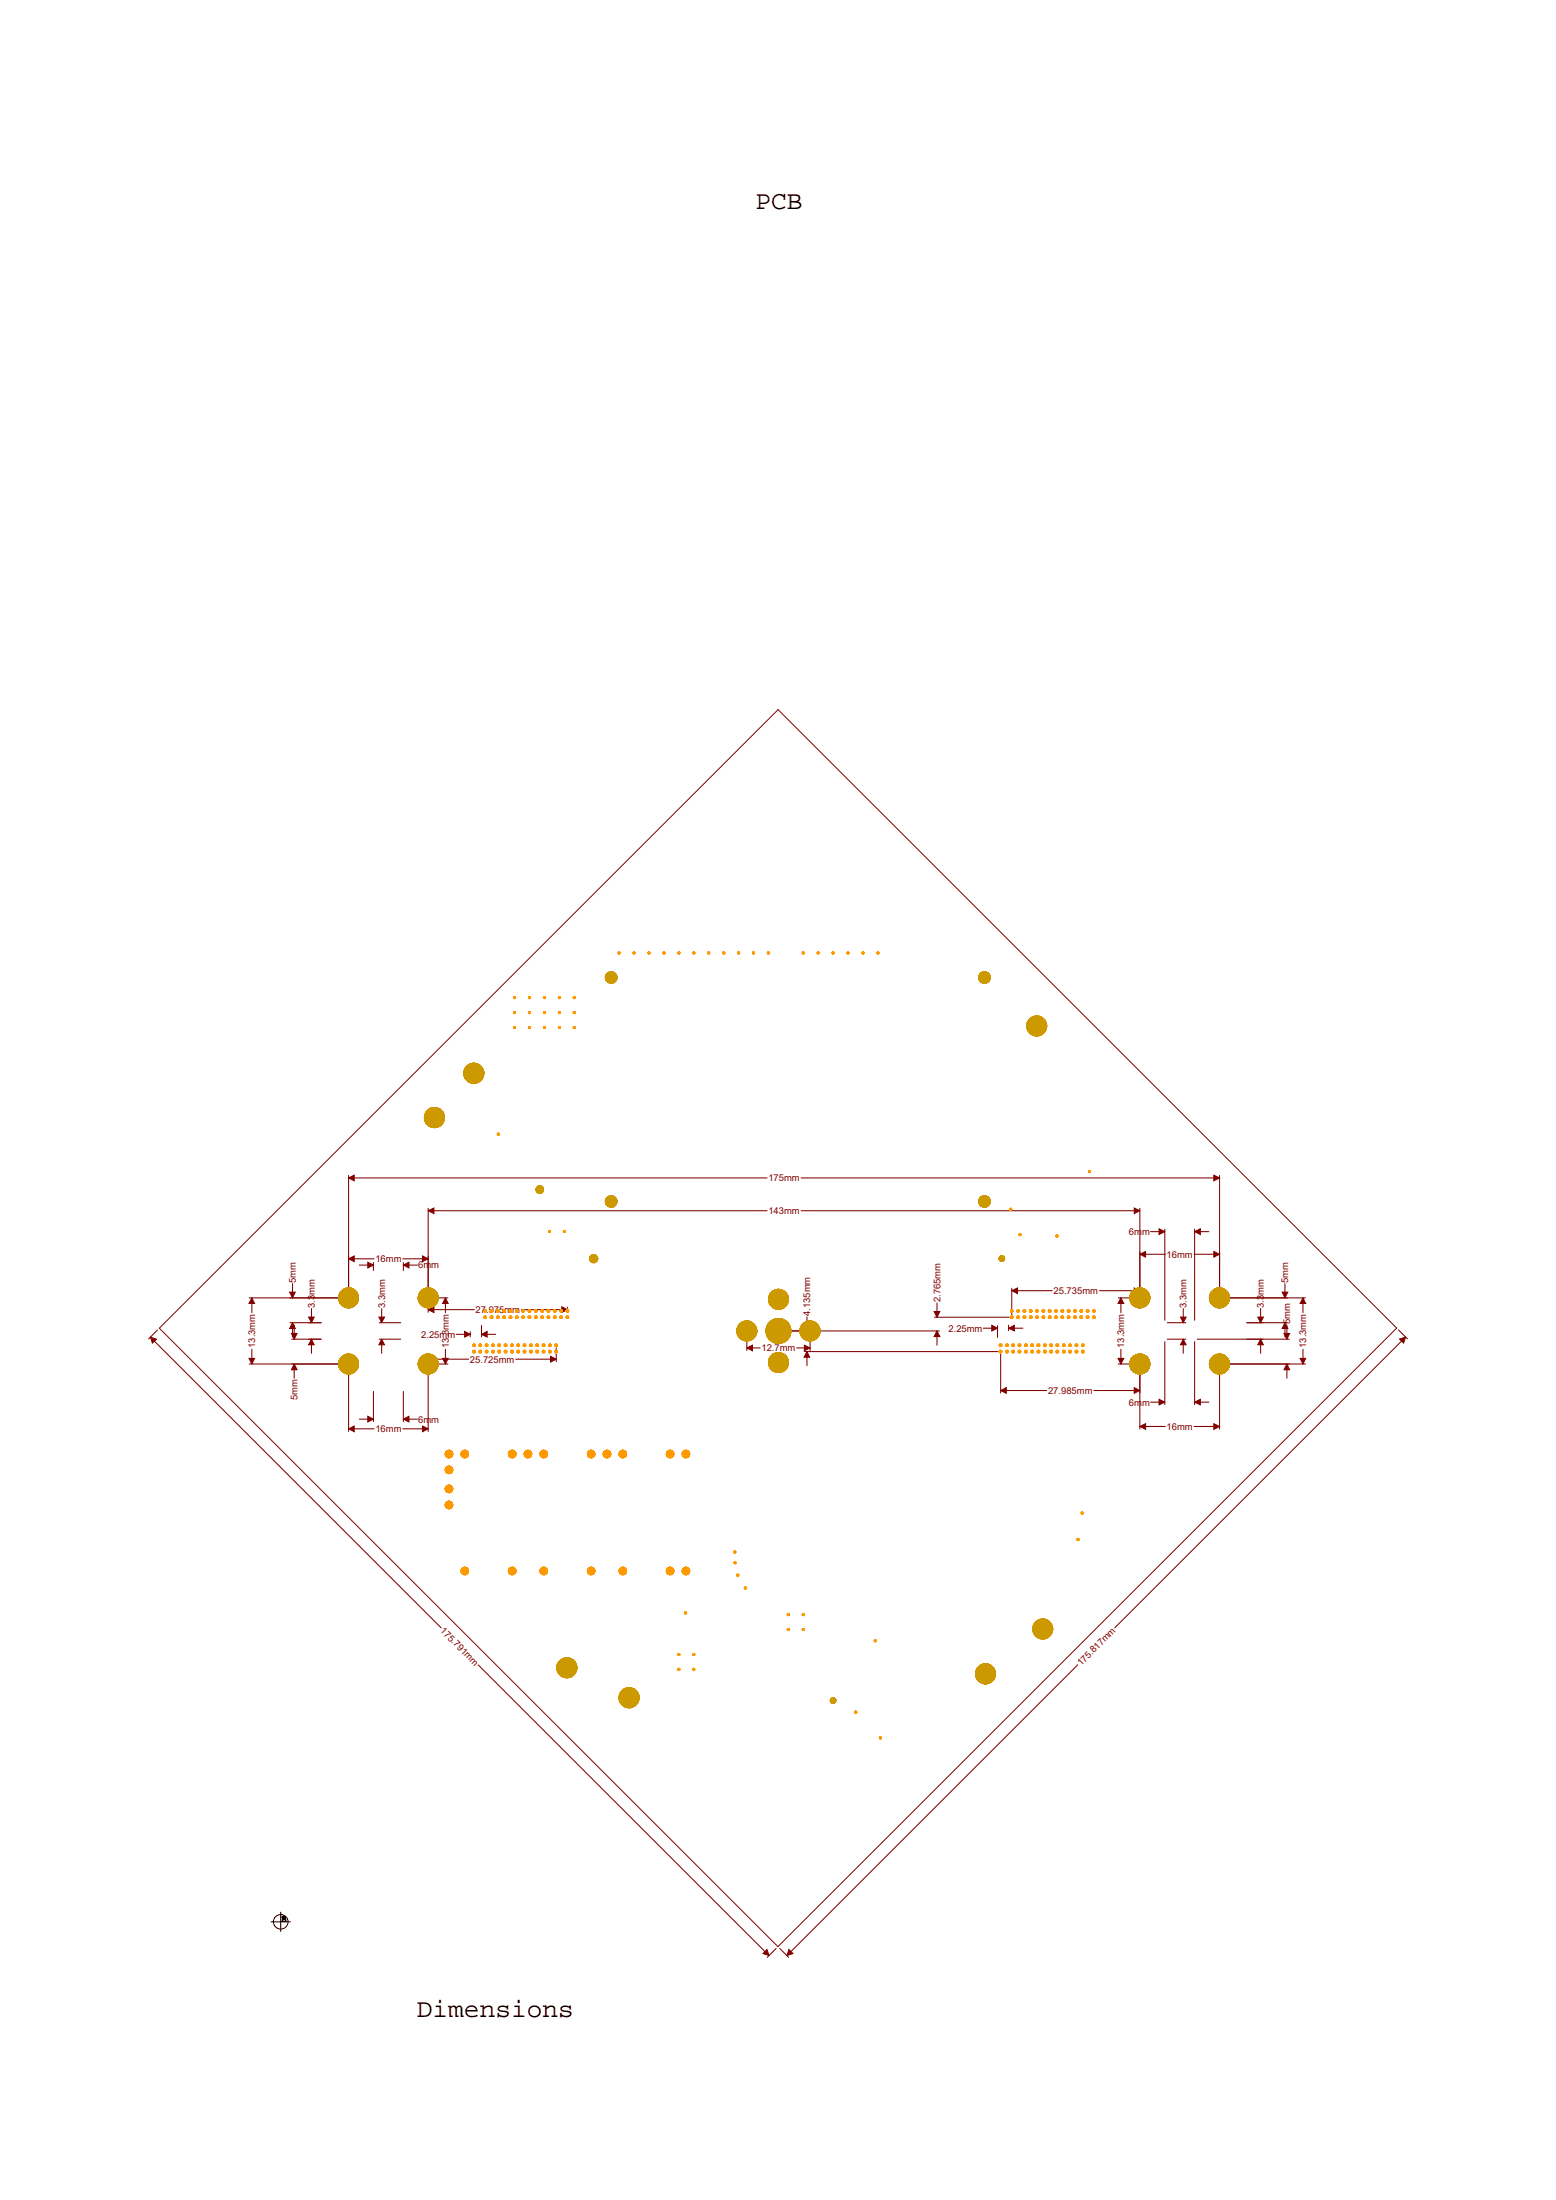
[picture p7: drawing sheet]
<svg xmlns="http://www.w3.org/2000/svg" width="210mm" height="297mm" viewBox="0 0 210 297" stroke-linecap="round" stroke-linejoin="round" font-family="sans-serif">
<!-- layer: Dimensions -->
<g fill="#800000" stroke="#800000" stroke-width=".13">
<path d="M20.3 180.5l.8 .3-.5 .5z" fill-rule="evenodd"/>
<path d="M103.5 263.2l.3 .8-.8-.3z" fill-rule="evenodd"/>
<path d="M106.5 263.2l.5 .5-.8 .3z" fill-rule="evenodd"/>
<path d="M188.9 180.8l.8-.3-.3 .8z" fill-rule="evenodd"/>
<path d="M108.9 182.5l.4 .7h-.8z" fill-rule="evenodd"/>
<path d="M108.5 178.9h.8l-.4 .8z" fill-rule="evenodd"/>
<path d="M126.5 179.7l.3 .7h-.7z" fill-rule="evenodd"/>
<path d="M126.1 177h.7l-.3 .8z" fill-rule="evenodd"/>
<path d="M108.5 181.6l.8 .4-.8 .4z" fill-rule="evenodd"/>
<path d="M100.8 182l.7-.4v.8z" fill-rule="evenodd"/>
<path d="M163.8 158.6l.8 .4-.8 .4z" fill-rule="evenodd"/>
<path d="M47 159l.8-.4v.8z" fill-rule="evenodd"/>
<path d="M153.1 163.1l.7 .3-.7 .4z" fill-rule="evenodd"/>
<path d="M57.8 163.4l.8-.3v.7z" fill-rule="evenodd"/>
<path d="M59.7 183.4h.8l-.4 .7z" fill-rule="evenodd"/>
<path d="M60.1 175.2l.4 .8h-.8z" fill-rule="evenodd"/>
<path d="M150.9 183.4h.8l-.4 .7z" fill-rule="evenodd"/>
<path d="M151.3 175.2l.4 .8h-.8z" fill-rule="evenodd"/>
<path d="M33.6 183.4h.8l-.4 .7z" fill-rule="evenodd"/>
<path d="M34 175.2l.4 .8h-.8z" fill-rule="evenodd"/>
<path d="M39.5 178.6l.3 .7h-.7z" fill-rule="evenodd"/>
<path d="M39.1 174.4h.7l-.3 .8z" fill-rule="evenodd"/>
<path d="M51.5 180.8l.4 .7h-.8z" fill-rule="evenodd"/>
<path d="M51.1 177.8h.8l-.4 .8z" fill-rule="evenodd"/>
<path d="M42 180.8l.4 .7h-.8z" fill-rule="evenodd"/>
<path d="M41.6 177.8h.8l-.4 .8z" fill-rule="evenodd"/>
<path d="M39.7 184.1l.4 .8h-.8z" fill-rule="evenodd"/>
<path d="M39.3 180h.8l-.4 .8z" fill-rule="evenodd"/>
<path d="M54.4 191.6l.8-.4v.8z" fill-rule="evenodd"/>
<path d="M49.6 191.2l.8 .4-.8 .4z" fill-rule="evenodd"/>
<path d="M57 192.5l.8 .4-.8 .4z" fill-rule="evenodd"/>
<path d="M47 192.9l.8-.4v.8z" fill-rule="evenodd"/>
<path d="M54.4 170.8l.8-.4v.8z" fill-rule="evenodd"/>
<path d="M49.6 170.4l.8 .4-.8 .4z" fill-rule="evenodd"/>
<path d="M57 169.5l.8 .4-.8 .4z" fill-rule="evenodd"/>
<path d="M47 169.9l.8-.4v.8z" fill-rule="evenodd"/>
<path d="M173.7 184.1l.3 .8h-.7z" fill-rule="evenodd"/>
<path d="M173.3 180h.7l-.3 .8z" fill-rule="evenodd"/>
<path d="M161.2 189.3l.8-.4v.8z" fill-rule="evenodd"/>
<path d="M156.4 188.9l.8 .4-.8 .4z" fill-rule="evenodd"/>
<path d="M170.1 180.8l.4 .7h-.8z" fill-rule="evenodd"/>
<path d="M169.7 177.8h.8l-.4 .8z" fill-rule="evenodd"/>
<path d="M173.4 178.6l.4 .7h-.8z" fill-rule="evenodd"/>
<path d="M173 174.4h.8l-.4 .8z" fill-rule="evenodd"/>
<path d="M161.2 166.3l.8-.4v.8z" fill-rule="evenodd"/>
<path d="M156.4 165.9l.8 .4-.8 .4z" fill-rule="evenodd"/>
<path d="M159.7 180.8l.4 .7h-.8z" fill-rule="evenodd"/>
<path d="M159.3 177.8h.8l-.4 .8z" fill-rule="evenodd"/>
<path d="M163.8 168.9l.8 .4-.8 .4z" fill-rule="evenodd"/>
<path d="M153.8 169.3l.8-.4v.8z" fill-rule="evenodd"/>
<path d="M153.1 173.9l.7 .3-.7 .4z" fill-rule="evenodd"/>
<path d="M136.5 174.2l.8-.3v.7z" fill-rule="evenodd"/>
<path d="M153.1 187.3l.7 .4-.7 .4z" fill-rule="evenodd"/>
<path d="M135 187.7l.8-.4v.8z" fill-rule="evenodd"/>
<path d="M163.8 192.2l.8 .4-.8 .4z" fill-rule="evenodd"/>
<path d="M153.8 192.6l.8-.4v.8z" fill-rule="evenodd"/>
<path d="M175.5 183.4h.7l-.4 .7z" fill-rule="evenodd"/>
<path d="M175.8 175.2l.4 .8h-.7z" fill-rule="evenodd"/>
<path d="M75.8 176.4l.8 .4-.8 .4z" fill-rule="evenodd"/>
<path d="M57.8 176.8l.8-.4v.8z" fill-rule="evenodd"/>
<path d="M74.3 183.1l.8 .4-.8 .4z" fill-rule="evenodd"/>
<path d="M57.8 183.5l.8-.4v.8z" fill-rule="evenodd"/>
<path d="M62.7 179.7l.8 .4-.8 .4z" fill-rule="evenodd"/>
<path d="M65 180.1l.7-.4v.8z" fill-rule="evenodd"/>
<path d="M133.8 178.9l.8 .4-.8 .4z" fill-rule="evenodd"/>
<path d="M136.1 179.3l.8-.4v.8z" fill-rule="evenodd"/>
</g>
<g fill="none" stroke="#800000" stroke-width=".14">
<path d="M47 158.7v16.2M47.4 159h56.1M108.1 159h56.1M164.6 158.7v16.2M21.3 179.5l-1.2 1.2M33.6 175.2h13.1M34 175.6v1.6M39.1 178.6h4.2M39.5 173.3v1.5M39.5 178.9v1.6M39.7 178.9v1.5M42 176.7v1.5"/>
<path d="M47.4 169.9h3.1M48.5 170.8h1.5M50.4 170.4v1.1M51.2 178.6h2.9M51.5 176.7v1.5M54.3 169.9h3.1M54.4 170.4v1.1M54.8 170.8h1.5M57.8 163.1v11.8M57.8 175.5v1.6M58.1 175.2h2.3M58.2 163.4h45.3"/>
<path d="M58.2 176.8h5.8M60.1 175.6v1.6M63.5 179.8v.7M65 178.9v1.6M70.4 176.8h5.8M76.6 176.5v.1M105.4 179.7h21.4M108.1 163.4h45.4M108.9 177.8v1.5M126.1 177.8h10.1M126.5 175.9v1.5M132.7 179.3h1.5"/>
<path d="M134.6 178.9v1.6M136.1 178.9v.7M136.5 179.3h1.5M136.5 173.9v3.6M136.9 174.2h5.1M148.4 174.2h5.1M150.9 175.2h2.6M151.3 175.6v1.6M153.8 163.1v11.8M154.2 169.3h3.1M155.3 166.3h1.5M157.2 165.9v12.3"/>
<path d="M157.5 178.6h2.5M159.7 176.7v1.5M161.1 169.3h3.1M161.2 165.9v12.3M161.6 166.3h1.5M164.9 175.2h11.3M168.3 178.6h5.5M170.1 176.7v1.5M173.4 173.3v1.5M173.4 178.9v1.6M173.7 178.9v1.5M175.8 175.6v1.6"/>
<path d="M188.7 179.5l1.2 1.2M20.6 180.8l38.9 38.9M33.6 184.1h13.1M34 182.1v1.7M39.4 180.8h3.9M39.7 184.5v1.6M42 181.2v1.5M47 184.5v8.7M47.4 192.9h3.1M48.5 191.6h1.5M50.4 187.8v4.1M51.2 180.8h2.9"/>
<path d="M51.5 181.2v1.5M54.3 192.9h3.1M54.4 187.8v4.1M54.8 191.6h1.5M57.8 183.1v.7M57.8 184.5v8.7M58.1 184.1h2.3M58.2 183.5h5.1M60.1 182.1v1.7M61.6 180.1h1.5M65.4 180.1h1.5M69.6 183.5h5.1"/>
<path d="M75.1 181.9v1.9M100.8 180v2.3M101.2 182h1.4M107.5 182h1.4M108.5 182.5h26.2M108.9 182.8v1.6M109.3 180v2.3M126.5 180.1v1.5M135 182.8v5.2M135.4 187.7h5.9M147.6 187.7h5.9M150.9 184.1h2.6"/>
<path d="M151.3 182.1v1.7M153.8 184.5v8.4M154.2 192.6h3.1M155.3 189.3h1.5M157.2 181.1v8.5M157.5 180.8h2.5M159.7 181.2v1.5M161.1 192.6h3.1M161.2 181.1v8.5M161.6 180.8h12.4M161.6 189.3h1.5M164.6 184.5v8.4"/>
<path d="M164.9 184.1h11.3M170.1 181.2v1.5M173.7 184.5v1.6M175.8 182.1v1.7M189.4 180.8l-39 38.9M64.5 224.8l39 38.9M145.5 224.7l-39 39M104.7 263l-1.2 1.2M105.2 263l1.2 1.2"/>
</g>
<path d="M105 95.8l83.5 83.5-83.5 83.5-83.5-83.5z" fill="none" stroke="#800000" stroke-width=".13"/>
<!-- layer: Holes -->
<g fill="#c90" stroke="#c90" stroke-width=".13">
<circle cx="139.9" cy="138.5" r="1.34"/>
<circle cx="63.9" cy="144.9" r="1.35"/>
<circle cx="58.6" cy="150.9" r="1.35"/>
<circle cx="76.5" cy="225.1" r="1.35"/>
<circle cx="84.9" cy="229.2" r="1.35"/>
<circle cx="133" cy="225.9" r="1.34"/>
<circle cx="140.7" cy="219.9" r="1.34"/>
<circle cx="164.6" cy="175.2" r="1.35"/>
<circle cx="164.6" cy="184.1" r="1.35"/>
<circle cx="47" cy="175.2" r="1.34"/>
<circle cx="47" cy="184.1" r="1.34"/>
<circle cx="153.8" cy="175.2" r="1.35"/>
<circle cx="153.8" cy="184.1" r="1.35"/>
<circle cx="57.8" cy="175.2" r="1.34"/>
<circle cx="57.8" cy="184.1" r="1.34"/>
<circle cx="100.8" cy="179.7" r="1.34"/>
<circle cx="105.1" cy="175.4" r="1.34"/>
<circle cx="105.1" cy="179.7" r="1.68"/>
<circle cx="109.3" cy="179.7" r="1.35"/>
<circle cx="105.1" cy="183.9" r="1.34"/>
<circle cx="80.1" cy="169.9" r=".54"/>
<circle cx="135.2" cy="169.9" r=".37"/>
<circle cx="82.5" cy="132" r=".78"/>
<circle cx="82.5" cy="162.2" r=".77"/>
<circle cx="132.9" cy="162.2" r=".77"/>
<circle cx="132.9" cy="132" r=".78"/>
<circle cx="72.8" cy="160.6" r=".51"/>
<circle cx="112.4" cy="229.6" r=".37"/>
</g>
<g fill="#f90" stroke="#f90" stroke-width=".13">
<circle cx="99.2" cy="209.5" r=".14"/>
<circle cx="101.7" cy="128.6" r=".13"/>
<circle cx="77.5" cy="134.7" r=".13"/>
<circle cx="108.4" cy="128.6" r=".13"/>
<circle cx="77.5" cy="138.7" r=".13"/>
<circle cx="85.6" cy="128.6" r=".13"/>
<circle cx="71.5" cy="136.7" r=".14"/>
<circle cx="106.4" cy="218" r=".14"/>
<circle cx="67.3" cy="153.1" r=".13"/>
<circle cx="99.2" cy="211" r=".13"/>
<circle cx="99.7" cy="128.6" r=".13"/>
<circle cx="75.5" cy="134.7" r=".13"/>
<circle cx="103.7" cy="128.6" r=".13"/>
<circle cx="75.5" cy="138.7" r=".13"/>
<circle cx="83.6" cy="128.6" r=".13"/>
<circle cx="69.4" cy="136.7" r=".14"/>
<circle cx="106.4" cy="220" r=".14"/>
<circle cx="147" cy="158.2" r=".13"/>
<circle cx="99.6" cy="212.6" r=".14"/>
<circle cx="136.4" cy="163.2" r=".13"/>
<circle cx="97.7" cy="128.6" r=".14"/>
<circle cx="73.5" cy="134.7" r=".14"/>
<circle cx="73.5" cy="138.7" r=".14"/>
<circle cx="108.4" cy="218" r=".13"/>
<circle cx="100.6" cy="214.4" r=".13"/>
<circle cx="118.5" cy="128.6" r=".13"/>
<circle cx="95.6" cy="128.6" r=".13"/>
<circle cx="71.5" cy="134.7" r=".13"/>
<circle cx="71.5" cy="138.7" r=".13"/>
<circle cx="108.4" cy="220" r=".13"/>
<circle cx="116.5" cy="128.6" r=".14"/>
<circle cx="93.6" cy="128.6" r=".13"/>
<circle cx="69.4" cy="134.7" r=".13"/>
<circle cx="69.4" cy="138.7" r=".13"/>
<circle cx="118.1" cy="221.5" r=".13"/>
<circle cx="115.5" cy="231.1" r=".14"/>
<circle cx="114.4" cy="128.6" r=".13"/>
<circle cx="91.6" cy="128.6" r=".13"/>
<circle cx="77.5" cy="136.7" r=".14"/>
<circle cx="76.2" cy="166.2" r=".13"/>
<circle cx="118.8" cy="234.6" r=".14"/>
<circle cx="64" cy="181.6" r=".17"/>
<circle cx="72.5" cy="182.5" r=".17"/>
<circle cx="70.8" cy="182.5" r=".17"/>
<circle cx="74.2" cy="182.5" r=".17"/>
<circle cx="69.1" cy="182.5" r=".17"/>
<circle cx="67.4" cy="182.5" r=".17"/>
<circle cx="65.7" cy="182.5" r=".17"/>
<circle cx="64" cy="182.5" r=".17"/>
<circle cx="64.8" cy="181.6" r=".17"/>
<circle cx="66.5" cy="181.6" r=".17"/>
<circle cx="68.2" cy="181.6" r=".17"/>
<circle cx="75.1" cy="181.6" r=".17"/>
<circle cx="73.4" cy="181.6" r=".17"/>
<circle cx="69.9" cy="181.6" r=".17"/>
<circle cx="71.6" cy="181.6" r=".17"/>
<circle cx="64.8" cy="182.5" r=".17"/>
<circle cx="65.7" cy="181.6" r=".17"/>
<circle cx="75.1" cy="182.5" r=".17"/>
<circle cx="73.4" cy="182.5" r=".17"/>
<circle cx="71.6" cy="182.5" r=".17"/>
<circle cx="70.8" cy="181.6" r=".17"/>
<circle cx="69.1" cy="181.6" r=".17"/>
<circle cx="66.5" cy="182.5" r=".17"/>
<circle cx="72.5" cy="181.6" r=".17"/>
<circle cx="68.2" cy="182.5" r=".17"/>
<circle cx="67.4" cy="181.6" r=".17"/>
<circle cx="74.2" cy="181.6" r=".17"/>
<circle cx="69.9" cy="182.5" r=".17"/>
<circle cx="135.9" cy="182.5" r=".17"/>
<circle cx="135.9" cy="181.6" r=".17"/>
<circle cx="137.6" cy="181.6" r=".17"/>
<circle cx="139.3" cy="181.6" r=".17"/>
<circle cx="146.1" cy="181.6" r=".17"/>
<circle cx="144.4" cy="181.6" r=".17"/>
<circle cx="141" cy="181.6" r=".17"/>
<circle cx="142.7" cy="181.6" r=".17"/>
<circle cx="135" cy="182.5" r=".17"/>
<circle cx="136.7" cy="182.5" r=".17"/>
<circle cx="138.4" cy="182.5" r=".17"/>
<circle cx="140.1" cy="182.5" r=".17"/>
<circle cx="145.3" cy="182.5" r=".17"/>
<circle cx="141.9" cy="182.5" r=".17"/>
<circle cx="143.6" cy="182.5" r=".17"/>
<circle cx="146.1" cy="182.5" r=".17"/>
<circle cx="143.6" cy="181.6" r=".17"/>
<circle cx="145.3" cy="181.6" r=".17"/>
<circle cx="139.3" cy="182.5" r=".17"/>
<circle cx="141" cy="182.5" r=".17"/>
<circle cx="142.7" cy="182.5" r=".17"/>
<circle cx="136.7" cy="181.6" r=".17"/>
<circle cx="141.9" cy="181.6" r=".17"/>
<circle cx="140.1" cy="181.6" r=".17"/>
<circle cx="138.4" cy="181.6" r=".17"/>
<circle cx="144.4" cy="182.5" r=".17"/>
<circle cx="137.6" cy="182.5" r=".17"/>
<circle cx="135" cy="181.6" r=".17"/>
<circle cx="69.1" cy="212.1" r=".51"/>
<circle cx="79.8" cy="212.1" r=".5"/>
<circle cx="90.4" cy="212.1" r=".5"/>
<circle cx="60.6" cy="201" r=".5"/>
<circle cx="60.6" cy="203.2" r=".5"/>
<circle cx="69.1" cy="196.3" r=".51"/>
<circle cx="79.8" cy="196.3" r=".5"/>
<circle cx="90.4" cy="196.3" r=".5"/>
<circle cx="92.6" cy="196.3" r=".5"/>
<circle cx="62.7" cy="212.1" r=".5"/>
<circle cx="73.4" cy="212.1" r=".5"/>
<circle cx="84" cy="212.1" r=".5"/>
<circle cx="62.7" cy="196.3" r=".5"/>
<circle cx="71.2" cy="196.3" r=".5"/>
<circle cx="73.4" cy="196.3" r=".5"/>
<circle cx="84" cy="196.3" r=".5"/>
<circle cx="60.6" cy="196.3" r=".5"/>
<circle cx="60.6" cy="198.4" r=".5"/>
<circle cx="92.6" cy="212.1" r=".5"/>
<circle cx="81.9" cy="196.3" r=".51"/>
<circle cx="92.5" cy="217.7" r=".14"/>
<circle cx="112.4" cy="128.6" r=".13"/>
<circle cx="89.6" cy="128.6" r=".14"/>
<circle cx="137.7" cy="166.7" r=".13"/>
<circle cx="147.6" cy="177.8" r=".17"/>
<circle cx="139.1" cy="177" r=".17"/>
<circle cx="140.8" cy="177" r=".17"/>
<circle cx="137.4" cy="177" r=".17"/>
<circle cx="142.5" cy="177" r=".17"/>
<circle cx="144.2" cy="177" r=".17"/>
<circle cx="145.9" cy="177" r=".17"/>
<circle cx="147.6" cy="177" r=".17"/>
<circle cx="139.9" cy="177.8" r=".17"/>
<circle cx="141.7" cy="177.8" r=".17"/>
<circle cx="138.3" cy="177.8" r=".17"/>
<circle cx="136.5" cy="177.8" r=".17"/>
<circle cx="143.4" cy="177.8" r=".17"/>
<circle cx="145.1" cy="177.8" r=".17"/>
<circle cx="146.8" cy="177.8" r=".17"/>
<circle cx="137.4" cy="177.8" r=".17"/>
<circle cx="141.7" cy="177" r=".17"/>
<circle cx="136.5" cy="177" r=".17"/>
<circle cx="139.9" cy="177" r=".17"/>
<circle cx="138.3" cy="177" r=".17"/>
<circle cx="140.8" cy="177.8" r=".17"/>
<circle cx="139.1" cy="177.8" r=".17"/>
<circle cx="142.5" cy="177.8" r=".17"/>
<circle cx="144.2" cy="177.8" r=".17"/>
<circle cx="145.9" cy="177.8" r=".17"/>
<circle cx="146.8" cy="177" r=".17"/>
<circle cx="145.1" cy="177" r=".17"/>
<circle cx="143.4" cy="177" r=".17"/>
<circle cx="75.5" cy="136.7" r=".14"/>
<circle cx="74.2" cy="166.2" r=".13"/>
<circle cx="145.5" cy="207.8" r=".14"/>
<circle cx="142.6" cy="166.9" r=".14"/>
<circle cx="75.7" cy="177" r=".17"/>
<circle cx="68.9" cy="177.8" r=".17"/>
<circle cx="70.6" cy="177.8" r=".17"/>
<circle cx="67.2" cy="177.8" r=".17"/>
<circle cx="65.5" cy="177.8" r=".17"/>
<circle cx="72.3" cy="177.8" r=".17"/>
<circle cx="74" cy="177.8" r=".17"/>
<circle cx="75.7" cy="177.8" r=".17"/>
<circle cx="76.6" cy="177" r=".17"/>
<circle cx="74.9" cy="177" r=".17"/>
<circle cx="73.2" cy="177" r=".17"/>
<circle cx="71.5" cy="177" r=".17"/>
<circle cx="66.3" cy="177" r=".17"/>
<circle cx="69.7" cy="177" r=".17"/>
<circle cx="68" cy="177" r=".17"/>
<circle cx="71.5" cy="177.8" r=".17"/>
<circle cx="73.2" cy="177.8" r=".17"/>
<circle cx="69.7" cy="177.8" r=".17"/>
<circle cx="74.9" cy="177.8" r=".17"/>
<circle cx="72.3" cy="177" r=".17"/>
<circle cx="76.6" cy="177.8" r=".17"/>
<circle cx="68.9" cy="177" r=".17"/>
<circle cx="67.2" cy="177" r=".17"/>
<circle cx="70.6" cy="177" r=".17"/>
<circle cx="66.3" cy="177.8" r=".17"/>
<circle cx="65.5" cy="177" r=".17"/>
<circle cx="68" cy="177.8" r=".17"/>
<circle cx="74" cy="177" r=".17"/>
<circle cx="110.4" cy="128.6" r=".13"/>
<circle cx="87.6" cy="128.6" r=".13"/>
<circle cx="73.5" cy="136.7" r=".14"/>
<circle cx="146" cy="204.3" r=".14"/>
<circle cx="93.6" cy="223.3" r=".13"/>
<circle cx="91.6" cy="223.3" r=".13"/>
<circle cx="91.6" cy="225.4" r=".13"/>
<circle cx="93.6" cy="225.4" r=".13"/>
</g>
<!-- layer: Design Origin -->
<g fill="none" stroke="#000" stroke-width=".13">
<path d="M36.6 259.4h2.6M37.9 258.1v2.6"/>
<circle cx="37.9" cy="259.4" r=".98"/>
</g>
<g font-size="3.5">
<text x="102" y="28.2">PCB</text>
<text x="56.3" y="272.3">Dimensions</text>
</g>
<g font-size="1.3" fill="#800000">
<text x="103.7" y="159.5">175mm</text>
<text x="103.7" y="163.9">143mm</text>
<text x="152.4" y="166.7">6mm</text>
<text x="39.9" y="173.2" transform="rotate(-90 39.9 173.2)">5mm</text>
<text x="50.7" y="170.4">16mm</text>
<text x="56.4" y="171.2">6mm</text>
<text x="157.4" y="169.8">16mm</text>
<text x="173.9" y="173.2" transform="rotate(-90 173.9 173.2)">5mm</text>
<text x="42.5" y="176.5" transform="rotate(-90 42.5 176.5)">3.3mm</text>
<text x="52" y="176.5" transform="rotate(-90 52 176.5)">3.3mm</text>
<text x="64.2" y="177.2">27.975mm</text>
<text x="109.4" y="177.6" transform="rotate(-90 109.4 177.6)">4.135mm</text>
<text x="126.9" y="175.8" transform="rotate(-90 126.9 175.8)">2.765mm</text>
<text x="128" y="179.8">2.25mm</text>
<text x="142.2" y="174.7">25.735mm</text>
<text x="160.1" y="176.5" transform="rotate(-90 160.1 176.5)">3.3mm</text>
<text x="170.6" y="176.5" transform="rotate(-90 170.6 176.5)">3.3mm</text>
<text x="174.1" y="178.8" transform="rotate(-90 174.1 178.8)">5mm</text>
<text x="34.4" y="182" transform="rotate(-90 34.4 182)">13.3mm</text>
<text x="56.8" y="180.6">2.25mm</text>
<text x="60.6" y="182" transform="rotate(-90 60.6 182)">13.3mm</text>
<text x="63.4" y="183.9">25.725mm</text>
<text x="102.8" y="182.4">12.7mm</text>
<text x="151.7" y="182" transform="rotate(-90 151.7 182)">13.3mm</text>
<text x="176.3" y="182" transform="rotate(-90 176.3 182)">13.3mm</text>
<text x="40.2" y="189" transform="rotate(-90 40.2 189)">5mm</text>
<text x="141.4" y="188.2">27.985mm</text>
<text x="152.4" y="189.7">6mm</text>
<text x="50.7" y="193.3">16mm</text>
<text x="56.4" y="192">6mm</text>
<text x="157.4" y="193">16mm</text>
<text x="59.3" y="220.2" transform="rotate(45 59.3 220.2)">175.791mm</text>
<text x="145.9" y="224.9" transform="rotate(-45 145.9 224.9)">175.817mm</text>
</g>
<text font-size="1.2" x="38" y="259.4">B</text>
</svg>
